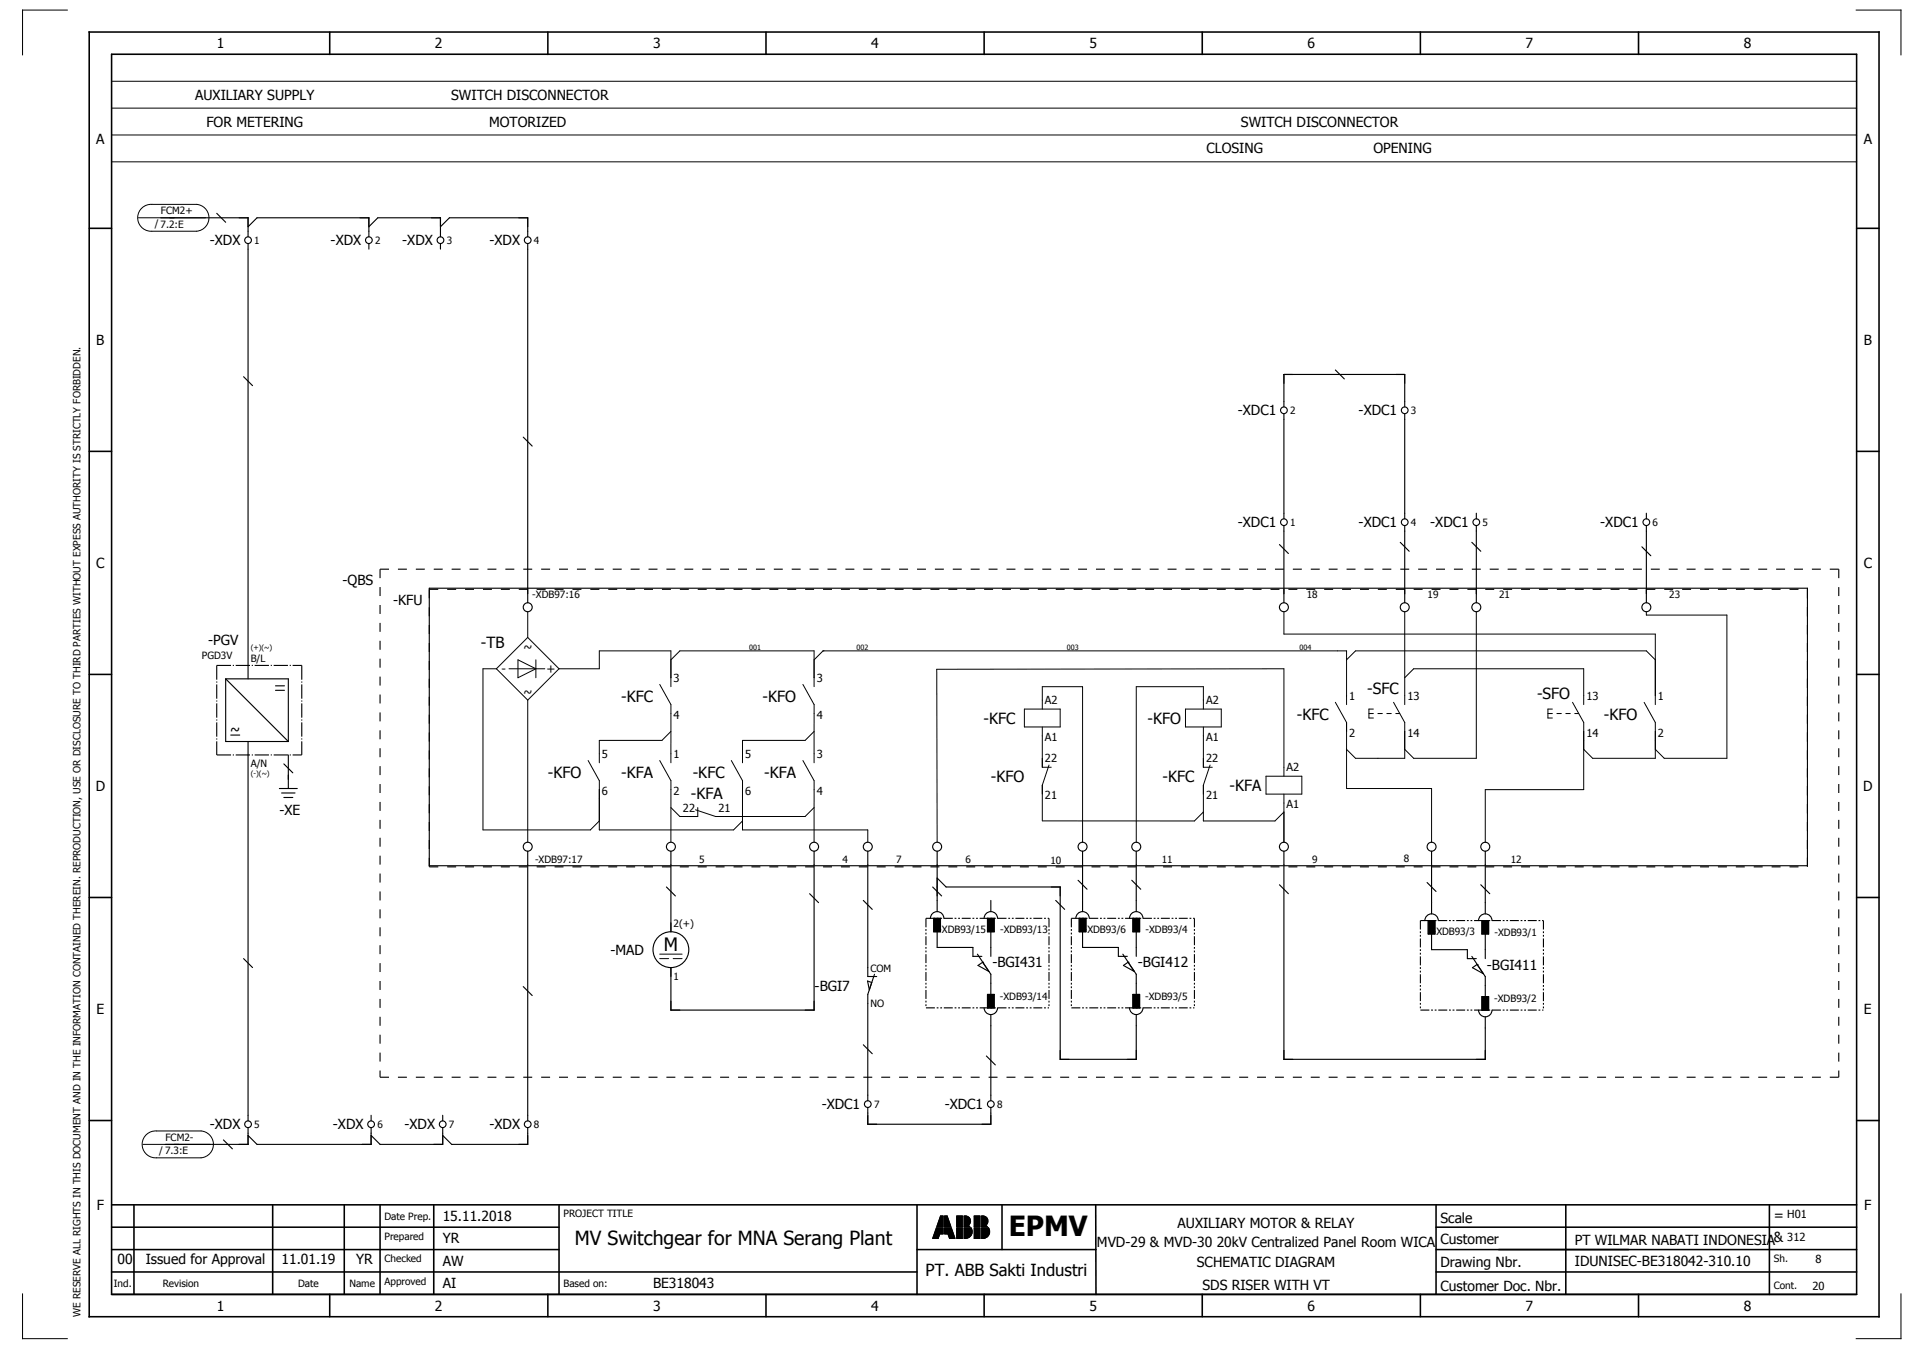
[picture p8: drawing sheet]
<svg xmlns="http://www.w3.org/2000/svg" width="427mm" height="301mm" viewBox="0 0 427 301" stroke-linecap="round" stroke-linejoin="round" font-family="sans-serif">
<g fill="none" stroke="#000" stroke-width=".35">
<path d="M19.9 7.2h400v287h-400zM24.9 12.1h390v277.1h-390zM73.7 7.2v5M122.4 7.2v5M171.2 7.2v5M219.9 7.2v5M268.7 7.2v5M317.4 7.2v5M366.2 7.2v5M19.9 51h5M414.9 51h5M19.9 100.8h5"/>
<path d="M414.9 100.8h5M19.9 150.7h5M414.9 150.7h5M19.9 200.5h5M414.9 200.5h5M19.9 250.3h5M414.9 250.3h5M24.9 279.2h100M24.9 269.2h390M24.9 274.2h100M29.9 269.2v20M60.9 269.2v20"/>
<path d="M76.9 269.2v20M84.9 269.2v20M96.9 269.2v20M124.9 269.2v20M204.9 279.2h40M204.9 269.2v20M223.9 269.2v10M244.9 269.2v20M320.9 279.2h94M320.9 269.2v20M320.9 274.2h94M349.9 269.2v20"/>
<path d="M395.4 269.2v20M24.9 289.2h390M24.9 284.2h180M73.7 289.2v5M122.4 289.2v5M171.2 289.2v5M219.9 289.2v5M268.7 289.2v5M317.4 289.2v5M320.9 284.2h94M366.2 289.2v5"/>
</g>
<g fill="none" stroke="#000" stroke-width=".22">
<path d="M15 2.3h-10v10M24.9 18.2h390M24.9 12.2h390M414.8 2.3h10v10M24.9 24.2h390M24.9 30.2h390M24.9 36.2h390M30.9 48.7h15M31.5 46.6a3 3 0 0 1 2.4-.9h10a3 3 0 0 1 2.8 3 3 3 0 0 1-2.8 3h-10a3 3 0 0 1-2.8-1.7 3 3 0 0 1 .4-3.4zM117.9 136.7v5.7M286.9 136.7v5h83v15.7M313.9 136.7v20.7"/>
<path d="M329.9 136.7v32.7h-14l-2-2M367.9 136.7v.7h18v32h-14l-2-2M110.9 149.4h-3v36h24l2-2M110.9 149.4l7 7M113.8 149.4h8M115.8 147.4l4 2-4 2zM117.9 156.4v31.8M117.9 142.4l-7 7M117.9 142.4l7 7M119.8 147.4v4M124.9 149.4h9v-4h16v8M124.9 149.4l-7 7"/>
<path d="M147.4 152.9l2.5 4.5v13M149.9 147.4l2-2h30v8M179.4 152.9l2.5 4.5v13M183.9 145.4h.1M183.9 145.4h117v12M183.9 145.4l-2 2M228.9 158.4h8v4h-8zM232.9 158.4v-5h9v34.8M264.9 158.4h8v4h-8zM268.9 158.4v-5h-15v34.8M298.4 156.9l2.5 4.5v14.8h19v12M300.9 147.4l2-2h65l2 2"/>
<path d="M305.9 159.4h1M306.9 158.4h-1v2h1M307.9 159.4h1M309.9 159.4h1M311.4 156.9l2.5 4.5v8h-11l-2-2M311.9 159.4h.9M313.9 151.4l2-2h38v8M345.9 159.4h1M346.9 158.4h-1v2h1M347.9 159.4h1M349.9 159.4h1M351.4 156.9l2.5 4.5v15h-22v11.8"/>
<path d="M351.9 159.4h.9M367.4 156.9l2.5 4.5v8h-14l-2-2M131.4 169.9l2.5 4.5v11h30l2-2M147.4 169.9l2.5 4.5v13.8M149.9 163.4l-2 2h-14v5M163.4 169.9l2.5 4.5v11h28v2.8M179.4 169.9l2.5 4.5v13.8M181.9 163.4l-2 2h-14v5M232.9 162.4v9h2M234.4 170.9l-1.5 4.5v8M268.9 162.4v9h2M268.9 175.4v2"/>
<path d="M270.4 170.9l-1.5 4.5v8h16l2-2M282.9 173.4h8v4h-8zM286.9 173.4v-24l-77.5 .1v38.7M286.9 177.4v10.8M149.9 180.4l2 2h4v-2M181.9 180.4l-2 2h-20l-4.5-1.5M268.9 181.4l-2 2h-33.9M147.4 213.2h5M147.4 214.2h2M150.4 214.2h2M31.9 255.7h15M32.5 253.6a3 3 0 0 1 2.4-.9h10a3 3 0 0 1 2.8 3 3 3 0 0 1-2.8 3h-10a3 3 0 0 1-2.8-1.7 3 3 0 0 1 .4-3.4z"/>
<path d="M208.5 276.5v.2M208.6 276.3v.4M208.6 276.1v.6M208.7 275.9v.8M208.8 275.6v1.1M208.9 275.4v1.3M209 275.2v1.5M209 275v1.7M209.1 274.7v2M209.2 274.5v2.2M209.3 274.3l-.9 2.4h1.3l.3-1M209.3 274.3h1.5v1.4h-.8"/>
<path d="M209.3 274.3v2.4M209.4 273.8v.2M209.4 274.3v2.4M209.5 273.6v.4M209.5 274.3v2.4M209.6 273.4v.6M209.6 274.3v2.4M209.7 273.2v.8M209.7 274.3v2.4M209.7 273v1M209.7 274.3v2.2M209.8 272.7v1.3"/>
<path d="M209.8 274.3v2M209.9 272.5v1.5M209.9 274.3v1.8M210 272.3v1.7M210 274.3v1.6M210 272.1v1.9M210 274.3v1.4M210.1 271.8v2.2M210.1 274.3v1.4M210.2 271.7h.6v2.3h-1.4zM210.2 271.7v2.3M210.2 274.3v1.4"/>
<path d="M210.3 271.7v2.3M210.3 274.3v1.4M210.4 271.7v2.3M210.4 274.3v1.4M210.5 271.7v2.3M210.5 274.3v1.4M210.6 271.7v2.3M210.6 274.3v1.4M210.7 271.7v2.3M210.7 274.3v1.4M210.8 271.7v2.3M210.8 274.3v1.4"/>
<path d="M211.1 271.7h.6l.8 2.3h-1.4zM211.1 271.7v2.3M211.1 274.3v1.4M211.2 271.7v2.3M211.2 274.3v1.4M211.3 271.7v2.3M211.3 274.3v1.4M211.4 271.7v2.3M211.4 274.3v1.4M211.5 271.7v2.3M211.5 274.3v1.4M211.6 271.7v2.3"/>
<path d="M211.6 274.3v1.4M211.7 271.7v2.3M211.7 274.3v1.4M211.8 271.9v2.1M211.8 274.3v1.4M211.8 275.7h-.7v-1.4h1.5l.8 2.4M211.8 275.7l.4 1h1.2M211.8 272.1v1.9M211.9 272.3v1.7M211.9 274.3v1.6M212 272.5v1.5M212 274.3v1.8"/>
<path d="M212.1 272.8v1.2M212.1 274.3v2M212.2 273v1M212.2 274.3v2.3M212.2 273.2v.8M212.2 274.3v2.4M212.3 273.4v.6M212.3 274.3v2.4M212.4 273.7v.3M212.4 274.3v2.4M212.5 273.9v.1M212.5 274.3v2.4"/>
<path d="M212.6 274.3v2.4M212.7 274.6v2.1M212.8 274.8v1.9M212.9 275v1.7M212.9 275.2v1.5M213 275.5v1.2M213.1 275.7v1M213.2 275.9v.8M213.3 276.1v.6M213.3 276.3v.4M213.4 276.6v.1M213.8 271.7h1.3v2.3h-1.3z"/>
<path d="M213.8 274.3h1.3v2.4h-1.3zM213.9 271.7v2.3M213.9 274.3v2.4M214 271.7v2.3M214 274.3v2.4M214.1 271.7v2.3M214.1 274.3v2.4M214.2 271.7v2.3M214.2 274.3v2.4M214.3 271.7v2.3M214.3 274.3v2.4M214.4 271.7v2.3"/>
<path d="M214.4 274.3v2.4M214.5 271.7v2.3M214.5 274.3v2.4M214.6 271.7v2.3M214.6 274.3v2.4M214.7 271.7v2.3M214.7 274.3v2.4M214.8 271.7v2.3M214.8 274.3v2.4M214.9 271.7v2.3M214.9 274.3v2.4M215 271.7v2.3"/>
<path d="M215 274.3v2.4M215.4 271.7a1.16 1.16 0 0 1 1.4 .6 1.16 1.16 0 0 1-.5 1.5l.5 .2h-1.4zM215.5 271.7v2.3M215.5 274.3v2.4M215.6 271.7v2.3M215.6 274.3v2.4M215.7 271.7v2.3M215.7 274.3v2.4M215.8 271.7v2.3M215.8 274.3v2.4M215.9 271.7v2.3M215.9 274.3v2.4"/>
<path d="M216 271.7v2.3M216 274.3v2.3M216.1 271.7v2.3M216.1 274.3v2.3M216.2 271.7v2.3M216.2 274.3v2.3M216.3 271.8v2.2M216.3 274.3v2.3M216.4 271.8v2.2M216.4 274.3v2.2M216.5 271.9v1.8M216.5 273.8v.2"/>
<path d="M216.5 274.3v2.2M216.5 271.9v1.7M216.5 273.9v.1M216.6 272v1.5M216.6 273.9v.1M216.6 274.3v2.1M216.7 272.1v1.4M216.7 274h.1M216.7 274.3v2.1M216.8 272.2v1.1M216.8 274.3v2M216.8 272.4v.8"/>
<path d="M216.8 274.3v1.9M216.9 274.3v1.8M217 274.3v1.7M217 274.3a1.5 1.5 0 0 1-1.2 2.4M217 274.3h-1.6v2.4h.4M217.1 274.4v1.5M217.2 274.5v1.3M217.2 274.8v.8M217.7 271.7h1.3v2.3h-1.3zM217.7 274.3h1.3v2.4h-1.3zM217.8 271.7v2.3M217.8 274.3v2.4"/>
<path d="M217.9 271.7v2.3M217.9 274.3v2.4M218 271.7v2.3M218 274.3v2.4M218.1 271.7v2.3M218.1 274.3v2.4M218.2 271.7v2.3M218.2 274.3v2.4M218.3 271.7v2.3M218.3 274.3v2.4M218.4 271.7v2.3M218.4 274.3v2.4"/>
<path d="M218.5 271.7v2.3M218.5 274.3v2.4M218.6 271.7v2.3M218.6 274.3v2.4M218.7 271.7v2.3M218.7 274.3v2.4M218.8 271.7v2.3M218.8 274.3v2.4M218.9 271.7v2.3M218.9 274.3v2.4M219 271.7v2.3M219 274.3v2.4"/>
<path d="M219.3 274.3h1.6a1.53 1.53 0 0 1 0 1.7 1.53 1.53 0 0 1-1.6 .7zM219.3 271.7a1.16 1.16 0 0 1 1.4 .6 1.16 1.16 0 0 1-.5 1.5l.5 .2h-1.4zM219.4 271.7v2.3M219.4 274.3v2.4M219.5 271.7v2.3M219.5 274.3v2.4M219.6 271.7v2.3M219.6 274.3v2.4M219.7 271.7v2.3M219.7 274.3v2.4M219.8 271.7v2.3M219.8 274.3v2.4"/>
<path d="M219.9 271.7v2.3M219.9 274.3v2.3M220 271.7v2.3M220 274.3v2.3M220.1 271.7v2.3M220.1 274.3v2.3M220.2 271.8v2.2M220.2 274.3v2.3M220.3 271.8v2.2M220.3 274.3v2.2M220.4 271.9v1.8M220.4 273.8v.2"/>
<path d="M220.4 274.3v2.2M220.4 271.9v1.7M220.4 273.9v.1M220.5 272v1.5M220.5 273.9v.1M220.5 274.3v2.1M220.6 272.1v1.3M220.6 274h.1M220.6 274.3v2.1M220.7 272.2v1.1M220.7 274.3v2M220.8 272.4v.8"/>
<path d="M220.8 274.3v1.9M220.8 274.3v1.8M220.9 274.3v1.7M221 274.4v1.5M221.1 274.6v1.2M221.1 274.8v.7M5 289.1v10h10M424.8 289.1v10h-10"/>
</g>
<g fill="none" stroke="#000" stroke-width=".25">
<path d="M35.9 48.7h19.5v4.2M48.4 47.7l2 2M55.4 50.7l2-2h25v4.2M55.4 54.4v97.3M82.4 50.7l2-2h14v4.2M82.4 54.4v1.3M98.4 50.7l2-2h17.5v4.2M98.4 54.4v1.3M117.9 54.4v80.3M54.4 84.2l2 2M116.9 97.7l2 2M286.9 90.9v-7.2h27v7.2"/>
<path d="M286.9 92.4v23.5M298.4 82.7l2 2M313.9 92.4v23.5M286.9 117.4v17.3M313.9 117.4v17.3M329.9 114.7v1.2M329.9 117.4v17.3M367.9 114.7v1.2M367.9 117.4v17.3M95.9 131.4h308v62h-308zM285.9 121.7l2 2M312.9 121.2l2 2"/>
<path d="M328.9 121.2l2 2M366.9 122.2l2 2M50.4 151.7h14v14M50.4 151.7v14h14M50.4 151.7l14 14M61.6 153.2h2M61.6 154.2h2M51.6 164.2h2M55.4 165.7v84.7M62.4 176.2h4M62.9 177.2h3M63.4 170.7l2 2"/>
<path d="M63.4 178.2h2M64.4 168.7v7.5M117.9 190.2v60.2M148.9 198.2l2 2M149.9 190.2v18M180.9 199.7l2 2M181.9 190.2v35.5h-32v-9.5M193.9 190.2v28h2M208.4 198.2l2 2M209.4 190.2v13.5M209.4 196.2l2 2h25.5v38.5h17v-10M240.9 196.7l2 2"/>
<path d="M241.9 190.2v13.5M252.9 196.7l2 2M253.9 190.2v13.5M285.9 197.7l2 2M286.9 190.2v46.5h45v-9.5M318.9 197.2l2 2M319.9 190.2v14M330.9 197.7l2 2M331.9 190.2v14M54.4 214.2l2 2M192.9 201.2l2 2M194.8 219.5l-.9-.3 .4 1.9"/>
<path d="M195.4 217.7l-1.5 4.5v23.7M207.9 205.2a1.5 1.5 0 0 1 1.5-1.5 1.5 1.5 0 0 1 1.5 1.5M208.7 205.2h1.5v3h-1.5zM209.4 208.2v3.5h8v2h2M218.4 213.2l3 4.5v5M218.6 215.7l1-.7 1.4 2zM219.6 215h.1M219.9 205.2a1.5 1.5 0 0 1 1.5-1.5 1.5 1.5 0 0 1 1.5 1.5M220.7 205.2h1.5v3h-1.5zM221.4 201.2v2.5M221.4 208.2v5.5M235.9 201.2l2 2"/>
<path d="M240.4 205.2a1.5 1.5 0 0 1 1.5-1.5 1.5 1.5 0 0 1 1.5 1.5M241.2 205.2h1.5v3h-1.5zM241.9 208.2v3.5h8v2h2M250.9 213.2l3 4.5v5M251.1 215.7l1-.7 1.4 2zM252.1 215h.1M252.4 205.2a1.5 1.5 0 0 1 1.5-1.5 1.5 1.5 0 0 1 1.5 1.5M253.2 205.2h1.5v3h-1.5zM253.9 208.2v5.5M318.4 205.7a1.5 1.5 0 0 1 1.5-1.5 1.5 1.5 0 0 1 1.5 1.5M319.2 205.7h1.5v3h-1.5zM319.9 208.7v3.5h8v2h2"/>
<path d="M328.9 213.7l3 4.5v5M329.1 216.2l1-.7 1.4 2zM330.1 215.5h.1M330.4 205.7a1.5 1.5 0 0 1 1.5-1.5 1.5 1.5 0 0 1 1.5 1.5M331.2 205.7h1.5v3h-1.5zM331.9 208.7v5.5M116.9 220.4l2 2M192.9 233.4l2 2M219.9 225.2a1.5 1.5 0 0 0 1.5 1.5 1.5 1.5 0 0 0 1.5-1.5M220.4 235.9l2 2M220.7 222.2h1.5v3h-1.5zM221.4 226.7v19.2"/>
<path d="M252.4 225.2a1.5 1.5 0 0 0 1.5 1.5 1.5 1.5 0 0 0 1.5-1.5M253.2 222.2h1.5v3h-1.5zM330.4 225.7a1.5 1.5 0 0 0 1.5 1.5 1.5 1.5 0 0 0 1.5-1.5M331.2 222.7h1.5v3h-1.5zM49.9 254.7l2 2M55.4 251.9v3.8h-18.5M82.9 251.9v3.8h-25.5l-2-2M82.9 249.2v1.2M98.9 251.9v3.8h-14l-2-2M98.9 249.2v1.2M117.9 251.9v3.8h-17l-2-2M193.9 247.4v3.8h27.5v-3.8"/>
<circle cx="55.4" cy="53.7" r=".75"/>
<circle cx="82.4" cy="53.7" r=".75"/>
<circle cx="98.4" cy="53.7" r=".75"/>
<circle cx="117.9" cy="53.7" r=".75"/>
<circle cx="286.9" cy="91.7" r=".75"/>
<circle cx="313.9" cy="91.7" r=".75"/>
<circle cx="286.9" cy="116.7" r=".75"/>
<circle cx="313.9" cy="116.7" r=".75"/>
<circle cx="329.9" cy="116.7" r=".75"/>
<circle cx="367.9" cy="116.7" r=".75"/>
<circle cx="117.9" cy="135.7" r="1"/>
<circle cx="286.9" cy="135.7" r="1"/>
<circle cx="313.9" cy="135.7" r="1"/>
<circle cx="329.9" cy="135.7" r="1"/>
<circle cx="367.9" cy="135.7" r="1"/>
<circle cx="117.9" cy="189.2" r="1"/>
<circle cx="149.9" cy="189.2" r="1"/>
<circle cx="181.9" cy="189.2" r="1"/>
<circle cx="193.9" cy="189.2" r="1"/>
<circle cx="209.4" cy="189.2" r="1"/>
<circle cx="241.9" cy="189.2" r="1"/>
<circle cx="253.9" cy="189.2" r="1"/>
<circle cx="286.9" cy="189.2" r="1"/>
<circle cx="319.9" cy="189.2" r="1"/>
<circle cx="331.9" cy="189.2" r="1"/>
<circle cx="149.9" cy="212.2" r="4"/>
<circle cx="55.4" cy="251.2" r=".75"/>
<circle cx="82.9" cy="251.2" r=".75"/>
<circle cx="98.9" cy="251.2" r=".75"/>
<circle cx="117.9" cy="251.2" r=".75"/>
<circle cx="193.9" cy="246.7" r=".75"/>
<circle cx="221.4" cy="246.7" r=".75"/>
</g>
<path d="M206.9 205.2h27.5M206.9 205.2v20M234.4 205.2v20M239.4 205.2h27.5M239.4 205.2v20M266.9 205.2v20M317.4 205.7h27.5M317.4 205.7v20M344.9 205.7v20M206.9 225.2h27.5M239.4 225.2h27.5M317.4 225.7h27.5" fill="none" stroke="#000" stroke-width=".25" stroke-dasharray="2 .4 .4 .4 .4 .4" stroke-linecap="butt"/>
<path d="M84.9 127.2h326M84.9 127.2v113.5M95.9 131.7h308M95.9 131.7v62M403.9 131.7v62M410.9 127.2v113.5M95.9 193.7h308M220.7 225.2h1.5M253.2 225.2h1.5M331.2 225.7h1.5M84.9 240.7h326" fill="none" stroke="#000" stroke-width=".25" stroke-dasharray="2 2" stroke-linecap="butt"/>
<path d="M208.7 205.2h1.5v3h-1.5zM220.7 205.2h1.5v3h-1.5zM241.2 205.2h1.5v3h-1.5zM253.2 205.2h1.5v3h-1.5zM319.2 205.7h1.5v3h-1.5zM331.2 205.7h1.5v3h-1.5zM220.7 222.2h1.5v3h-1.5zM253.2 222.2h1.5v3h-1.5zM331.2 222.7h1.5v3h-1.5z" fill="#000" stroke="#000" stroke-width=".22"/>
<path d="M48.4 148.7h19M48.4 148.7v20M67.4 148.7v20M48.4 168.7h19" fill="none" stroke="#000" stroke-width=".25" stroke-dasharray="3.2 .4 .3 .4" stroke-linecap="butt"/>
<text font-size="6.2" x="225.4" y="276.2">EPMV</text>
<text font-size="4.3" x="128.5" y="278.2">MV Switchgear for MNA Serang Plant</text>
<text font-size="4.1" x="148.3" y="212.5">M</text>
<text font-size="3.7" x="206.9" y="285.1">PT. ABB Sakti Industri</text>
<g font-size="3.4">
<text x="107.5" y="144.7">-TB</text>
<text x="305.6" y="155">-SFC</text>
<text x="138.8" y="156.7">-KFC</text>
<text x="170.4" y="156.7">-KFO</text>
<text x="219.8" y="161.7">-KFC</text>
<text x="256.4" y="161.7">-KFO</text>
<text x="289.8" y="160.7">-KFC</text>
<text x="343.5" y="156.1">-SFO</text>
<text x="358.4" y="160.7">-KFO</text>
<text x="122.4" y="173.7">-KFO</text>
<text x="138.8" y="173.7">-KFA</text>
<text x="154.8" y="173.7">-KFC</text>
<text x="170.8" y="173.7">-KFA</text>
<text x="154.4" y="178.4">-KFA</text>
<text x="221.4" y="174.7">-KFO</text>
<text x="259.8" y="174.7">-KFC</text>
<text x="274.8" y="176.7">-KFA</text>
</g>
<g font-size="3.1">
<text x="48.5" y="10.8">1</text>
<text x="97.2" y="10.8">2</text>
<text x="146" y="10.8">3</text>
<text x="194.7" y="10.8">4</text>
<text x="243.5" y="10.8">5</text>
<text x="292.2" y="10.8">6</text>
<text x="341" y="10.8">7</text>
<text x="389.7" y="10.8">8</text>
<text x="43.6" y="22.3">AUXILIARY SUPPLY</text>
<text x="100.8" y="22.3">SWITCH DISCONNECTOR</text>
<text x="46.1" y="28.3">FOR METERING</text>
<text x="109.3" y="28.3">MOTORIZED</text>
<text x="277.3" y="28.3">SWITCH DISCONNECTOR</text>
<text x="21.5" y="32.2">A</text>
<text x="269.6" y="34.3">CLOSING</text>
<text x="306.9" y="34.3">OPENING</text>
<text x="416.5" y="32.2">A</text>
<text x="46.9" y="54.8">-XDX</text>
<text x="73.9" y="54.8">-XDX</text>
<text x="89.9" y="54.8">-XDX</text>
<text x="109.4" y="54.8">-XDX</text>
<text x="21.5" y="77">B</text>
<text x="416.5" y="77">B</text>
<text x="276.6" y="92.8">-XDC1</text>
<text x="303.6" y="92.8">-XDC1</text>
<text x="276.6" y="117.8">-XDC1</text>
<text x="303.6" y="117.8">-XDC1</text>
<text x="319.6" y="117.8">-XDC1</text>
<text x="357.6" y="117.8">-XDC1</text>
<text x="21.5" y="126.9">C</text>
<text x="76.6" y="130.8">-QBS</text>
<text x="416.5" y="126.9">C</text>
<text x="87.8" y="135.3">-KFU</text>
<text x="46.5" y="144">-PGV</text>
<text x="51.4" y="164">~</text>
<text x="21.4" y="176.7">D</text>
<text x="416.4" y="176.7">D</text>
<text x="62.4" y="182">-XE</text>
<text x="136.4" y="213.3">-MAD</text>
<text x="182.1" y="221.3">-BGI7</text>
<text x="221.8" y="216.1">-BGI431</text>
<text x="254.3" y="216.1">-BGI412</text>
<text x="332.3" y="216.6">-BGI411</text>
<text x="21.6" y="226.5">E</text>
<text x="416.6" y="226.5">E</text>
<text x="183.6" y="247.8">-XDC1</text>
<text x="211.1" y="247.8">-XDC1</text>
<text x="46.9" y="252.3">-XDX</text>
<text x="74.4" y="252.3">-XDX</text>
<text x="90.4" y="252.3">-XDX</text>
<text x="109.4" y="252.3">-XDX</text>
<text x="21.6" y="270.4">F</text>
<text x="98.9" y="272.8">15.11.2018</text>
<text x="263.2" y="274.2">AUXILIARY MOTOR &amp; RELAY</text>
<text x="321.9" y="273.2">Scale</text>
<text x="396.4" y="272.5">=</text>
<text x="416.6" y="270.4">F</text>
<text x="98.9" y="277.8">YR</text>
<text x="245.2" y="278.6">MVD-29 &amp; MVD-30 20kV Centralized Panel Room WICA</text>
<text x="321.9" y="277.9">Customer</text>
<text x="351.9" y="278.1">PT WILMAR NABATI INDONESIA&amp;</text>
<text x="26.2" y="282.3">00</text>
<text x="32.6" y="282.3">Issued for Approval</text>
<text x="62.9" y="282.3">11.01.19</text>
<text x="79.6" y="282.3">YR</text>
<text x="98.9" y="282.8">AW</text>
<text x="98.9" y="287.8">AI</text>
<text x="145.9" y="287.8">BE318043</text>
<text x="267.5" y="283.2">SCHEMATIC DIAGRAM</text>
<text x="321.9" y="283.2">Drawing Nbr.</text>
<text x="352" y="282.8">IDUNISEC-BE318042-310.10</text>
<text x="48.5" y="292.8">1</text>
<text x="97.2" y="292.8">2</text>
<text x="146" y="292.8">3</text>
<text x="194.7" y="292.8">4</text>
<text x="243.5" y="292.8">5</text>
<text x="268.7" y="288.1">SDS RISER WITH VT</text>
<text x="292.2" y="292.8">6</text>
<text x="321.9" y="288.4">Customer Doc. Nbr.</text>
<text x="341" y="292.8">7</text>
<text x="389.7" y="292.8">8</text>
</g>
<g font-size="2.8">
<text x="117" y="145.4">~</text>
<text x="112.1" y="150.4">-</text>
<text x="117" y="155.4">~</text>
<text x="122.1" y="150.4">+</text>
</g>
<g font-size="2.5">
<text x="150.5" y="152.3">3</text>
<text x="182.5" y="152.3">3</text>
<text x="150.5" y="160.6">4</text>
<text x="182.5" y="160.6">4</text>
<text x="233.5" y="157.3">A2</text>
<text x="269.5" y="157.3">A2</text>
<text x="301.5" y="156.3">1</text>
<text x="314.5" y="156.3">13</text>
<text x="354.5" y="156.3">13</text>
<text x="370.5" y="156.3">1</text>
<text x="233.5" y="165.6">A1</text>
<text x="269.5" y="165.6">A1</text>
<text x="301.5" y="164.6">2</text>
<text x="314.5" y="164.6">14</text>
<text x="354.5" y="164.6">14</text>
<text x="370.5" y="164.6">2</text>
<text x="134.5" y="169.3">5</text>
<text x="150.5" y="169.3">1</text>
<text x="166.5" y="169.3">5</text>
<text x="182.5" y="169.3">3</text>
<text x="233.5" y="170.3">22</text>
<text x="269.5" y="170.3">22</text>
<text x="287.5" y="172.3">A2</text>
<text x="134.5" y="177.6">6</text>
<text x="150.5" y="177.6">2</text>
<text x="166.5" y="177.6">6</text>
<text x="182.5" y="177.6">4</text>
<text x="233.5" y="178.6">21</text>
<text x="269.5" y="178.6">21</text>
<text x="152.6" y="181.3">22</text>
<text x="160.5" y="181.3">21</text>
<text x="287.5" y="180.6">A1</text>
<text x="399.4" y="272.2">H01</text>
<text x="399.4" y="277.2">312</text>
<text x="405.8" y="282.2">8</text>
<text x="405.1" y="288.1">20</text>
</g>
<g font-size="2.2">
<text x="36" y="47.9">FCM2+</text>
<text x="34.6" y="50.8">/ 7.2:E</text>
<text x="56.8" y="54.5">1</text>
<text x="83.8" y="54.5">2</text>
<text x="99.8" y="54.5">3</text>
<text x="119.3" y="54.5">4</text>
<text x="288.3" y="92.5">2</text>
<text x="315.3" y="92.5">3</text>
<text x="288.3" y="117.5">1</text>
<text x="315.3" y="117.5">4</text>
<text x="331.3" y="117.5">5</text>
<text x="369.3" y="117.5">6</text>
<text x="119" y="133.7">-XDB97:16</text>
<text x="292.1" y="133.7">18</text>
<text x="319.1" y="133.7">19</text>
<text x="335.1" y="133.7">21</text>
<text x="373.1" y="133.7">23</text>
<text x="45.1" y="147.2">PGD3V</text>
<text x="56" y="147.8">B/L</text>
<text x="56" y="171.3">A/N</text>
<text x="119.6" y="192.9">-XDB97:17</text>
<text x="156.3" y="192.9">5</text>
<text x="188.3" y="192.9">4</text>
<text x="200.3" y="192.9">7</text>
<text x="215.8" y="192.9">6</text>
<text x="234.8" y="193">10</text>
<text x="259.7" y="192.9">11</text>
<text x="293.3" y="192.9">9</text>
<text x="313.7" y="192.6">8</text>
<text x="337.7" y="192.9">12</text>
<text x="150.5" y="207.1">2(+)</text>
<text x="209.7" y="208.4">-XDB93/15</text>
<text x="223.5" y="208.5">-XDB93/13</text>
<text x="242.2" y="208.4">-XDB93/6</text>
<text x="256" y="208.5">-XDB93/4</text>
<text x="320.2" y="208.9">-XDB93/3</text>
<text x="334" y="209">-XDB93/1</text>
<text x="150.5" y="219">1</text>
<text x="194.5" y="217.1">COM</text>
<text x="194.5" y="225">NO</text>
<text x="223.4" y="223.4">-XDB93/14</text>
<text x="255.9" y="223.4">-XDB93/5</text>
<text x="333.9" y="223.9">-XDB93/2</text>
<text x="56.8" y="252">5</text>
<text x="84.3" y="252">6</text>
<text x="100.3" y="252">7</text>
<text x="119.3" y="252">8</text>
<text x="195.3" y="247.5">7</text>
<text x="222.8" y="247.5">8</text>
<text x="35.6" y="257.8">/ 7.3:E</text>
<text x="37" y="254.9">FCM2-</text>
<text x="85.9" y="272.5">Date Prep.</text>
<text x="125.9" y="271.9">PROJECT TITLE</text>
<text x="85.9" y="277">Prepared</text>
<text x="85.9" y="282">Checked</text>
<text x="396.4" y="281.9">Sh.</text>
<text x="25.4" y="287.5">Ind.</text>
<text x="36.4" y="287.5">Revision</text>
<text x="66.6" y="287.5">Date</text>
<text x="78.1" y="287.5">Name</text>
<text x="85.9" y="287">Approved</text>
<text x="125.9" y="287.5">Based on:</text>
<text x="396.4" y="287.9">Cont.</text>
<text x="18" y="294.2" transform="rotate(-90 18 294.2)">WE RESERVE ALL RIGHTS IN THIS DOCUMENT AND IN THE INFORMATION CONTAINED THEREIN. REPRODUCTION, USE OR DISCLOSURE TO THIRD PARTIES WITHOUT EXPESS AUTHORITY IS STRICTLY FORBIDDEN.</text>
</g>
<g font-size="1.6">
<text x="56" y="145.2">(+)(~)</text>
<text x="167.4" y="145.2">001</text>
<text x="191.4" y="145.2">002</text>
<text x="238.4" y="145.2">003</text>
<text x="290.4" y="145.2">004</text>
<text x="56" y="173.4">(-)(~)</text>
</g>
</svg>
